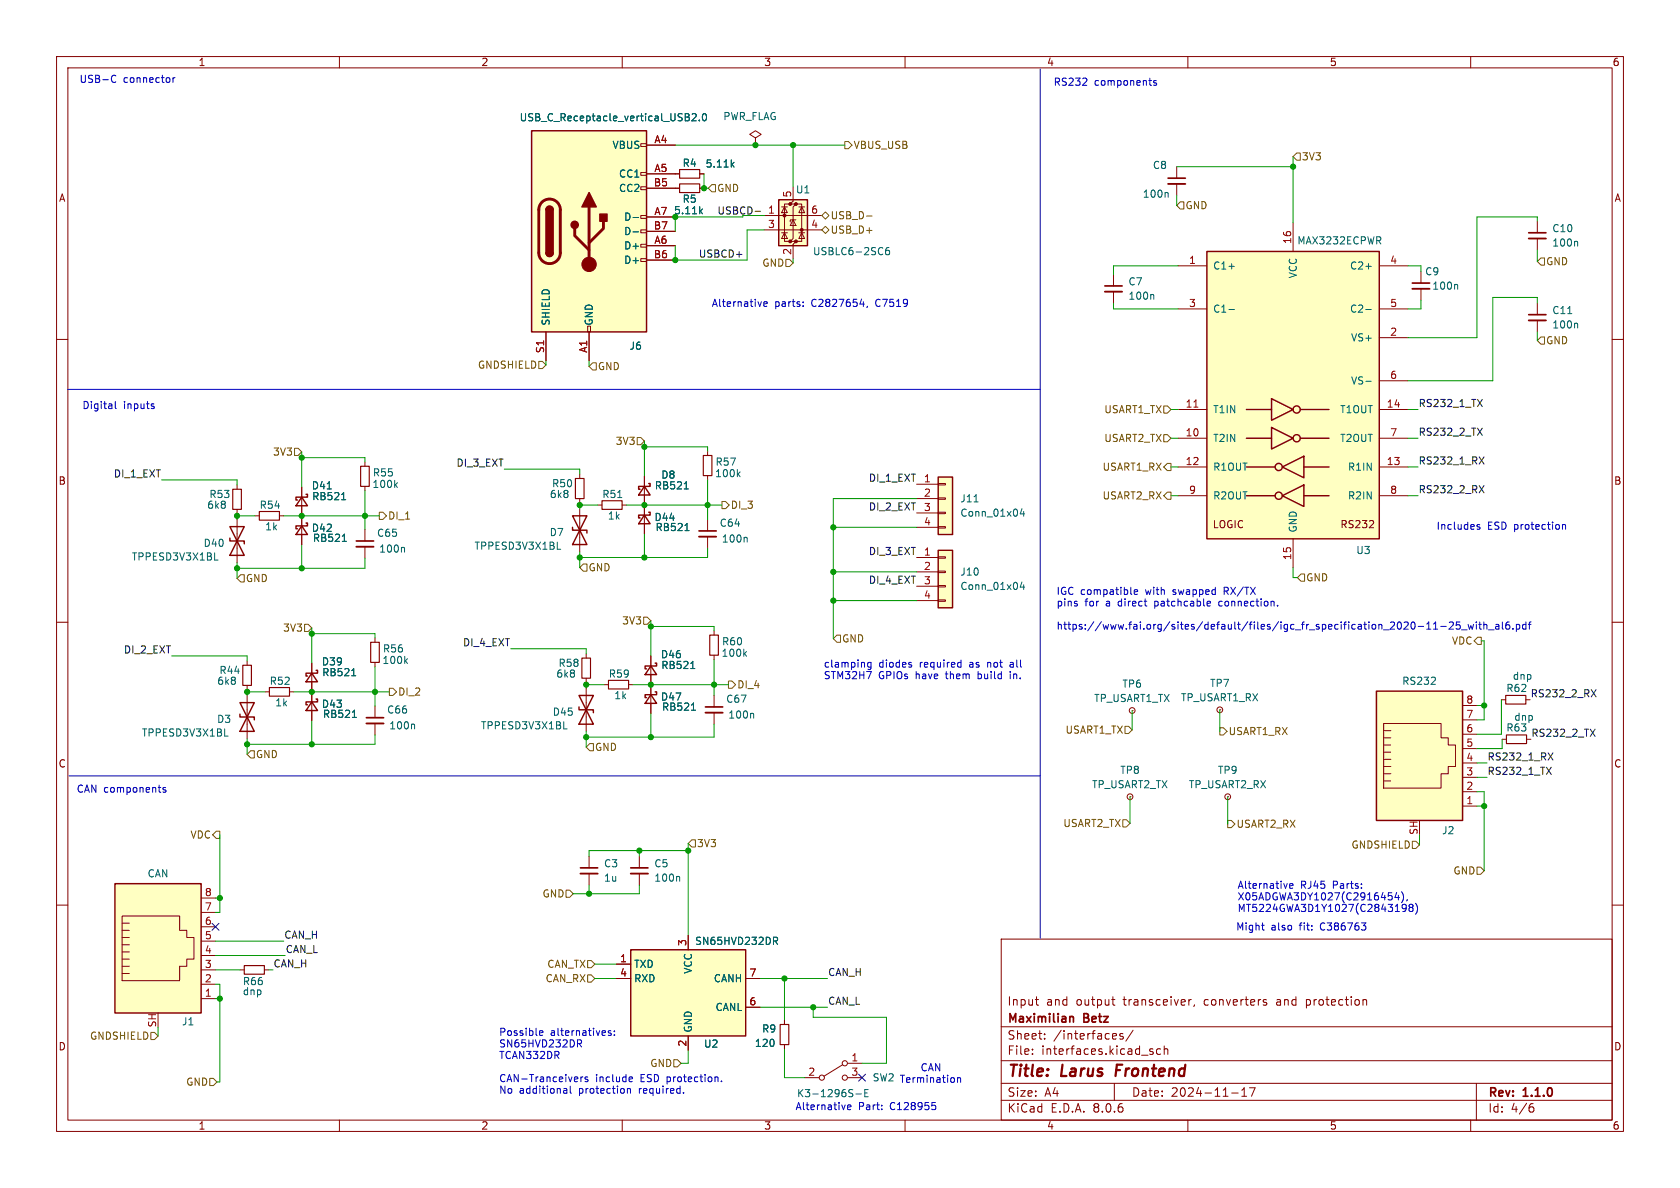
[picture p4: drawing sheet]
<svg xmlns="http://www.w3.org/2000/svg" width="297mm" height="210mm" viewBox="0 0 297 210" stroke-linecap="round" stroke-linejoin="round" font-family="sans-serif">
<g fill="none" stroke="#840000" stroke-width=".18">
<path d="M10 10h277v190h-277zM12 12h273v186h-273zM60 10v2M110 10v2M160 10v2M210 10v2M260 10v2M133.6 24.4l1-.7-1-.6-1.1 .6 1.1 .7v1.3M133.6 25.7h.1M10 60h2M285 60h2M41.9 85.7v.8"/>
<path d="M41.9 90v.8M45.1 91.2h.7M49.4 91.2h.8M64.5 93.6v2M64.5 96.6v2.1M102.5 83.8v.8M102.5 88.1v.8M105.7 89.3h.7M110 89.3h.7M10 110h2M285 110h2M200.2 125.6h.1"/>
<path d="M265.4 123.7h.8M269.7 123.7h.8M10 160h2M285 160h2M177 166h108v32h-108zM183 176.7h.6M183.3 177.6l.3 .1M196.5 176.7h.6M196.7 177.5l.4 .2M210.2 176.7v1M210.6 176.7l-.3 .1-.1 .2M211.2 177.6l-.2 .3"/>
<path d="M223.5 176.7l.4 .1M223.5 177.2l.4 .1 .1 .2-.3 .2h-.2M241.2 176.7l.3 .1 .1 .1v.8M60 198v2M110 198v2M160 198v2M177 194.5h108M177 191.5h108M177 187.5h108M177 181.5h108M182.5 186.3v.1M182.5 185.5v.1"/>
<path d="M184.7 183.6v.1M184.7 182.8v.1M197 191.5v3M197.2 182.7l.2 .4-.7 .1M197.3 183.6l-.1 .1M198.5 182.8l-.3-.1-.2 .2v.2l.5 .2v.3h-.5M200.3 182.1l-1.3 2M203.5 185.9l.3 .1 .1 .2-.2 .2h-.3M203.5 185.4l.3 .1M205.2 185.5l-.5-.1-.2 .3v.4l.1 .2h.6M205.8 185.5l.2-.1 .4 .1 .1 .9M205.8 184.9v1.5"/>
<path d="M210 198v2M217.7 193.2h1.2M219.5 193.8h.9M219.5 192.7l.5-.4v1.5M220.9 192.3h1l-.7 1.5M260 198v2M261 191.5v6.5M270.6 195.7h.3l.3 .3-.1 .5-.5 .1M271 195.1l-.4 .1"/>
<circle cx="200.2" cy="125.6" r=".51"/>
</g>
<path d="M197.5 188.2l-.3 2" fill="none" stroke="#840000" stroke-width=".4"/>
<path d="M63 95.6h3M189.2 179.8h.5l.1 .9" fill="none" stroke="#840000" stroke-width=".3"/>
<path d="M41.1 86.5h1.6v3.5h-1.6zM45.8 90.4h3.6v1.5h-3.6zM101.7 84.6h1.6v3.5h-1.6zM106.4 88.5h3.6v1.5h-3.6zM266.2 122.9h3.5v1.6h-3.5z" fill="none" stroke="#840000" stroke-width=".2"/>
<path d="M71.3 96.8l.2 .1v.7M109.2 88h.7" fill="none" stroke="#006464" stroke-width=".18"/>
<path d="M63 96.6h3" fill="none" stroke="#840000" stroke-width=".33"/>
<path d="M243.3 122.2h15.3v22.8h-15.3z" fill="#ffffc2"/>
<g fill="none" stroke="#840000" stroke-width=".18">
<path d="M53.3 86.1v5.1M215.6 125.5h.1M244.6 138h1.3M244.6 136.8h1.3M244.6 135.5h1.3M244.6 134.2h1.3M244.6 133h1.3M244.6 131.7h1.3M244.6 127.9h10.2v2.5h1.2v1.3h1.3v3.8h-1.3v1.3h-1.2v2.5h-10.2zM244.6 130.4h1.3M244.6 129.2h1.3M258.6 140h2.5"/>
<path d="M258.6 137.4h2.5M258.6 134.9h2.5M258.6 132.3h2.5M258.6 129.8h2.5M258.6 127.3h2.5M258.6 124.7h2.5M265.6 130.7h.7M269.9 130.7h.7M217 140.8h.1M258.6 142.5h2.5M42.4 171.5h.8M46.7 171.5h.8"/>
<circle cx="215.6" cy="125.5" r=".51"/>
<circle cx="217" cy="140.8" r=".51"/>
</g>
<path d="M53.3 87.9l1.1 1.5h-2.1zM54.1 87.4h.3v.5h-2.1v.5h.3M243.3 122.2h15.3v22.8h-15.3z" fill="none" stroke="#840000" stroke-width=".25"/>
<path d="M57.8 86.4h.8M60.4 88.3h.7M253.7 119.8v.4M253 121h.8" fill="none" stroke="#006464" stroke-width=".18"/>
<path d="M266.3 129.9h3.6v1.5h-3.6zM43.2 170.7h3.5v1.5h-3.5z" fill="none" stroke="#840000" stroke-width=".2"/>
<path d="M20.3 156.2h15.3v22.9h-15.3z" fill="#ffffc2"/>
<g fill="none" stroke="#840000" stroke-width=".18">
<path d="M43.7 116.8v.8M43.7 121.2v.7M43.7 122.9v7.7M35.6 158.8h2.5M199.8 140.8h.1M21.6 172.1h1.3M21.6 170.8h1.3M21.6 169.5h1.3M21.6 168.3h1.3M21.6 167h1.3M21.6 165.7h1.3M21.6 161.9h10.1v2.6h1.3v1.2h1.3v3.8h-1.3v1.3h-1.3v2.6h-10.1z"/>
<path d="M21.6 164.5h1.3M21.6 163.2h1.3M35.6 176.5h2.5M35.6 174h2.5M35.6 171.5h2.5M35.6 168.9h2.5M35.6 166.4h2.5M35.6 163.8h2.5M35.6 161.3h2.5"/>
<circle cx="199.8" cy="140.8" r=".51"/>
</g>
<path d="M42.4 126.2v.5h2.6v.6M42.4 124.2h2.6l-2.6 5.1h2.6zM20.3 156.2h15.3v22.9h-15.3z" fill="none" stroke="#840000" stroke-width=".25"/>
<path d="M42.9 117.6h1.5v3.6h-1.5z" fill="none" stroke="#840000" stroke-width=".2"/>
<path d="M39.7 130.1h.6" fill="none" stroke="#006464" stroke-width=".18"/>
<path d="M213.4 44.5h30.4v50.8h-30.4z" fill="#ffffc2"/>
<g fill="none" stroke="#840000" stroke-width=".25">
<path d="M213.4 44.5h30.4v50.8h-30.4zM220.3 77.5h4.5M220.3 72.4h4.5M224.8 75.6l3.8 1.9-3.8 1.9zM224.8 70.5l3.8 1.9-3.8 1.9zM229.9 77.5h5M229.9 72.4h5M101.2 93.2v.5h2.6v.5M101.2 91.2h2.6l-2.6 5.1h2.6zM220.3 87.6h5.1M220.3 82.6h5.1M226.7 87.6l3.8-1.9v3.8z"/>
<path d="M226.7 82.6l3.8-2v3.9zM230.5 87.6h4.4M230.5 82.6h4.4M102.4 125v.5h2.5v.5M102.4 122.9h2.5l-2.5 5.1h2.5z"/>
<circle cx="229.2" cy="77.5" r=".63"/>
<circle cx="229.2" cy="72.4" r=".63"/>
<circle cx="226.1" cy="87.6" r=".63"/>
<circle cx="226.1" cy="82.5" r=".63"/>
</g>
<g fill="none" stroke="#840000" stroke-width=".18">
<path d="M228.6 39.4v5.1M208.3 47h5.1M208.3 54.6h5.1M243.8 47h5.1M243.8 59.7h5.1M243.8 54.6h5.1M271.8 53.6v2M271.8 56.6v2.1M208.3 77.5h5.1M208.3 72.4h5.1M243.8 77.5h5.1M243.8 72.4h5.1"/>
<path d="M243.8 67.3h5.1M102.5 89.9v7.6M208.3 82.6h5.1M208.3 87.6h5.1M228.6 95.3v5M242.1 93.3h.7M242.8 92.1v.5M243.8 82.6h5.1M243.8 87.6h5.1M66.3 124.8v2.1M66.3 127.9v2M103.6 121.7v7.6"/>
<path d="M138.7 180.3v.8M138.7 184.7v.7"/>
</g>
<path d="M217.3 47.1h.9M217.3 54.7h.9M241.5 47.1h.9M241.5 54.7h.9M277.2 55.4h.7M278.7 57.1l.2 .2v.7M241.5 67.4h.9M98.5 97.1h.6M73.1 128l.2 .2v.6M99.7 128.8h.6" fill="none" stroke="#006464" stroke-width=".18"/>
<path d="M211.1 72h.7" fill="none" stroke="#a90000" stroke-width=".18"/>
<path d="M270.3 56.6h3M64.8 127.9h3" fill="none" stroke="#840000" stroke-width=".33"/>
<path d="M270.3 55.6h3M64.8 126.9h3" fill="none" stroke="#840000" stroke-width=".3"/>
<path d="M137.9 181.1h1.5v3.6h-1.5z" fill="none" stroke="#840000" stroke-width=".2"/>
<path d="M137.7 35.3h5v8.1h-5z" fill="#ffffc2"/>
<g fill="#840000" stroke="#840000" stroke-width=".18">
<circle cx="138.7" cy="38.1" r=".25"/>
<circle cx="139.7" cy="42.7" r=".25"/>
<circle cx="139.7" cy="36.1" r=".25"/>
<circle cx="140.7" cy="42.7" r=".25"/>
<circle cx="140.7" cy="36.1" r=".25"/>
<circle cx="141.7" cy="40.6" r=".25"/>
</g>
<g fill="none" stroke="#840000" stroke-width=".18">
<path d="M119.4 30.7h.7M119.4 33.3h.7M123.7 30.7h.8M123.7 33.3h.8M135.1 38.1h10.2M138.2 36.6h1M138.7 36.6l.5 1h-1zM139.7 36.1h-1v6.6h1M140.2 38.9l.5 1h-1zM140.2 33v2.6l-.5 .5h1l-.5 .5v5.6l-.5 .5h1l-.5 .5v2.5M140.7 38.9h-1v.3M140.7 36.1h1v6.6h-1"/>
<path d="M141.2 36.6h1M141.7 36.6l.5 1h-1zM135.1 40.6h10.2M138.2 41.1h1M138.7 41.1l.5 1.1h-1zM141.2 41.1h1M141.7 41.1l.5 1.1h-1zM53.3 91.2v5.1M66.3 112.8v.7M66.3 117.1v.8M106.8 121h.8M111.1 121h.8"/>
<path d="M142.2 190.5h2.6M149 188.2l-3.3 2M149.9 188h2.5M149.9 190.5h2.5"/>
<circle cx="145.3" cy="190.5" r=".46"/>
<circle cx="149.4" cy="190.5" r=".46"/>
<circle cx="149.4" cy="188" r=".46"/>
</g>
<path d="M137.7 35.3h5v8.1h-5zM53.3 93l1.1 1.5h-2.1zM54.1 92.5h.3v.5h-2.1v.5h.3" fill="none" stroke="#840000" stroke-width=".25"/>
<path d="M123.8 37.3l.4 .5M124.2 36.9l-.5 .5M129.4 29.1l.4 .4M129.8 28.7l-.5 .5M157.2 43.8h-.4a.85 .85 0 0 0 0 1.2l.4-.1 .1-.4-.3-.3-.3 .1-.2 .2M60.5 95.7h.7M71.7 116.8l.3 .5M72 116.4l-.4 .5M151.3 193.4h1M152.9 193.2h.4M153.5 192.6h-.6v1.3h.6" fill="none" stroke="#006464" stroke-width=".18"/>
<path d="M120.1 30h3.6v1.5h-3.6zM120.1 32.5h3.6v1.5h-3.6zM65.5 113.5h1.6v3.6h-1.6zM107.6 120.3h3.5v1.5h-3.5z" fill="none" stroke="#840000" stroke-width=".2"/>
<path d="M111.5 167.9h20.3v15.2h-20.3z" fill="#ffffc2"/>
<path d="M40.6 95.1v.5h2.6v.5M40.6 93.1h2.6l-2.6 5.1h2.6zM115.1 122.8l1 1.5h-2.1zM115.8 122.3h.3v.5h-2.1v.5h.3M111.5 167.9h20.3v15.2h-20.3z" fill="none" stroke="#840000" stroke-width=".25"/>
<g fill="none" stroke="#840000" stroke-width=".18">
<path d="M271.8 39.1v2M271.8 42.2v2M41.9 91.8v7.6M64.5 81.7v.7M64.5 86v.7M103.6 115.6v.7M103.6 119.9v.8M115.1 121v5.1M126.2 122.9v2.1M126.2 126v2M104.1 151.4v2M104.1 154.4v2.1"/>
<path d="M113 151.4v2M113 154.4v2.1M109 170.4h2.5M109 173h2.5M121.7 165.4v2.5M131.8 173h2.6M131.8 178.1h2.6M121.7 183.1v2.6"/>
</g>
<path d="M278.7 42.7l.2 .1v.7M37.9 99h.6M69.9 85.7l.4 .5M70.3 85.3l-.5 .5M122.2 125.5h.8M133.1 126.1l.1 .2v.6M120 154.9l.2 .2v.7M136.7 165.7h.5l.3 .2-.2 .4h-.6M137 166.3l.5 .6" fill="none" stroke="#006464" stroke-width=".18"/>
<path d="M63.8 82.4h1.5v3.6h-1.5zM102.9 116.3h1.5v3.6h-1.5z" fill="none" stroke="#840000" stroke-width=".2"/>
<path d="M270.3 42.2h3M124.7 126h3.1M102.6 154.4h3.1M111.5 154.4h3.1" fill="none" stroke="#840000" stroke-width=".33"/>
<path d="M270.3 41.1h3M124.7 125h3.1M102.6 153.4h3.1M111.5 153.4h3.1" fill="none" stroke="#840000" stroke-width=".3"/>
<path d="M165.9 97.3h2.5v10.1h-2.5z" fill="#ffffc2"/>
<path d="M162.1 98.6h3.8M165.9 98.4h1.2v.3h-1.2zM162.1 101.1h3.8M162.1 103.6h3.8M162.1 106.2h3.8M165.9 106h1.2v.3h-1.2zM165.9 103.5h1.2v.3h-1.2zM165.9 101h1.2v.2h-1.2z" fill="none" stroke="#840000" stroke-width=".18"/>
<path d="M165.9 97.3h2.5v10.1h-2.5z" fill="none" stroke="#840000" stroke-width=".25"/>
<path d="M180.7 102.9l-.3 .9h.8M181 103.4v.8" fill="none" stroke="#006464" stroke-width=".18"/>
<path d="M165.9 84.3h2.5v10.2h-2.5z" fill="#ffffc2"/>
<path d="M251.2 48v2M251.2 51.1v2M162.1 85.6h3.8M162.1 88.1h3.8M162.1 90.7h3.8M162.1 93.2h3.8M165.9 93.1h1.2v.2h-1.2zM165.9 90.6h1.2v.2h-1.2zM165.9 88h1.2v.3h-1.2zM165.9 85.5h1.2v.2h-1.2z" fill="none" stroke="#840000" stroke-width=".18"/>
<path d="M165.9 84.3h2.5v10.2h-2.5z" fill="none" stroke="#840000" stroke-width=".25"/>
<path d="M257.5 50.3l.2 .2v.6M172.2 88.7h.7M180.7 89.9l-.3 .9h.8M181 90.4v.9" fill="none" stroke="#006464" stroke-width=".18"/>
<path d="M249.7 51.1h3" fill="none" stroke="#840000" stroke-width=".33"/>
<path d="M249.7 50h3" fill="none" stroke="#840000" stroke-width=".3"/>
<path d="M94 23.1h20.3v35.6h-20.3z" fill="#ffffc2"/>
<g fill="none" stroke="#840000" stroke-width=".18">
<path d="M113.3 38.1h1v.5h-1zM113.3 33h1v.5h-1zM113.3 30.5h1v.5h-1zM113.3 25.4h1v.5h-1zM114.3 25.7h5.1M114.3 30.7h5.8M114.3 38.4h5.1M114.3 33.3h5.8M123.7 30.7h.8M123.7 33.3h.8M208 29.5v2M208 32.5v2"/>
<path d="M96.5 58.7v5.1M103.9 57.7h.5v1h-.5zM104.1 58.7v5.1M113.3 45.7h1v.5h-1zM113.3 43.2h1v.5h-1zM113.3 40.6h1v.5h-1zM114.3 43.4h5.1M114.3 46h5.1M114.3 40.9h5.1M196.8 48.5v2M196.8 51.6v2M125.1 79.8v.7"/>
<path d="M53.3 86.1v1.8M53.3 89.4v3.6M53.3 94.5v1.8M113.9 84.2v10.2M125.1 84.1v.7M125.1 91.8v2.1M125.1 94.9v2M55.1 117.2v10.2M115.1 116v6.8M126.2 111.5v.8M126.2 115.8v.8M46.9 122.3h.7"/>
<path d="M51.2 122.3h.7M115.1 124.3v1.8M109 170.4h2.5M109 173h2.5M121.7 165.4v2.5M131.8 173h2.6M131.8 178.1h2.6M121.7 183.1v2.6M138.7 180.3v.8M138.7 184.7v.7"/>
</g>
<g fill="none" stroke="#840000" stroke-width=".25">
<path d="M94 23.1h20.3v35.6h-20.3zM96.5 37.1a.64 .64 0 0 1 .7-.6 .64 .64 0 0 1 .6 .6M96.5 44.7a.64 .64 0 0 0 .7 .6 .64 .64 0 0 0 .6-.6M113.9 86l1 1.5h-2zM113.9 91.1l1 1.5h-2zM114.7 85.5h.2v.5h-2v.5h.3M114.7 90.6h.2v.5h-2v.5h.3M55.1 119l1 1.5h-2zM55.9 118.5h.2v.5h-2v.5h.3M115.1 117.7l1 1.6h-2.1zM115.8 117.2h.3v.5h-2.1v.5h.3M55.1 124.1l1 1.5h-2z"/>
<path d="M55.9 123.6h.2v.5h-2v.5h.3"/>
</g>
<path d="M95.8 35.8a1.9 1.9 0 0 1 2.1-.5 1.9 1.9 0 0 1 1.2 1.8v7.6a1.91 1.91 0 0 1-1.9 1.9 1.91 1.91 0 0 1-2-1.9l.1-7.8 .1-.6zM104.1 36.6v10.1M106.7 39.1v1.3l-2.6 2.5M101.6 40.4v1.3l2.5 2.5" fill="none" stroke="#840000" stroke-width=".51"/>
<g fill="#840000" stroke="#840000" stroke-width=".25">
<path d="M96.5 44.7h1.3a.64 .64 0 0 1-.6 .6 .64 .64 0 0 1-.7-.6z"/>
<path d="M96.5 37.1h1.3v7.6h-1.3z"/>
<path d="M96.7 36.6a.64 .64 0 0 1 .7-.1 .64 .64 0 0 1 .4 .6h-1.3z"/>
<path d="M104.1 34l1.3 2.6h-2.5z"/>
<path d="M106 37.8h1.3v1.3h-1.3z"/>
<circle cx="101.6" cy="39.8" r=".63"/>
</g>
<circle cx="104.1" cy="46.7" r="1.27" fill="#840000" stroke="#840000" stroke-width=".18"/>
<g fill="none" stroke="#006464" stroke-width=".18">
<path d="M111.9 38.4h1M121.6 20.7l.3 .2-.1 .3-.2 .2M121.7 20.1l.1 .2-.1 .3M122.4 20.2l.4-.1 .3 .3-.8 1h.8M123.6 21.2v.2M123.8 37.3l.4 .5M124.2 36.9l-.5 .5M124.3 20.2l.2-.1a.68 .68 0 0 1 .4 .6 .68 .68 0 0 1-.4 .7l-.2-.2-.1-.3zM129.4 29.1l.4 .4M129.8 28.7l-.5 .5M206.3 34l.2 .2v.7M111.9 41h1"/>
<path d="M203.8 52.1l.2 .1v.7M57.8 86.4h.8M60.4 88.3h.7M60.5 95.7h.7M121 86.4h.7M121.1 93.8h.7M130.5 83.8l.3 .5M130.8 83.4l-.4 .5M131.9 95l.2 .2v.6M62.2 119.5h.7M122.1 118.2h.7M131.6 115.5l.4 .5"/>
<path d="M132 115.2l-.5 .5M62.3 126.8h.7M122.2 125.5h.8M136.7 165.7h.5l.3 .2-.2 .4h-.6M137 166.3l.5 .6"/>
</g>
<path d="M124.3 80.5h1.6v3.6h-1.6zM125.5 112.3h1.5v3.5h-1.5zM47.6 121.5h3.6v1.6h-3.6z" fill="none" stroke="#840000" stroke-width=".2"/>
<path d="M206.5 32.5h3M195.3 51.6h3.1M123.6 94.9h3" fill="none" stroke="#840000" stroke-width=".33"/>
<path d="M206.5 31.5h3M195.3 50.5h3.1M123.6 93.9h3" fill="none" stroke="#840000" stroke-width=".3"/>
<g fill="none" stroke="#725600" stroke-width=".18">
<path d="M125.9 32.6h.6v1.3h-.6l-.7-.6zM145.3 38.1l.6-.6 .7 .6-.7 .6zM149.4 25h.6l.6 .7-.6 .6h-.6zM153.2 38.2h1M208.7 35.7h.6v1.3h-.6l-.7-.7zM229.2 27.1h.7v1.2h-.7l-.6-.6zM138.9 45.8h.7l.6 .7-.6 .6h-.7zM145.3 40.6l.6-.6 .7 .6-.7 .7zM272.4 45.6h.6v1.3h-.6l-.6-.7zM272.4 59.6h.6v1.2h-.6l-.6-.6zM52.1 79.2h.6l.6 .7-.6 .6h-.6zM95.2 63.9h.7l.6 .6-.6 .7h-.7z"/>
<path d="M104.8 64.1h.6v1.3h-.6l-.7-.6zM112.6 77.3h.7l.6 .7-.6 .6h-.7zM205.7 76.8h.7l.6 .7-.6 .6h-.7zM205.7 71.8h.7l.6 .6-.6 .6h-.7zM67.1 90.6h.6l.6 .6-.6 .6h-.6zM103.1 99.7h.7v1.3h-.7l-.6-.7zM127.6 88.6h.7l.6 .7-.6 .6h-.7zM206.4 81.9h.6v1.3h-.6l-.7-.6zM206.4 87h.6v1.3h-.6l-.7-.7zM42.5 101.6h.7v1.3h-.7l-.6-.7zM53.8 110.4h.7l.6 .6-.6 .6h-.7zM113.8 109.1h.6l.7 .6-.7 .7h-.6z"/>
<path d="M148 112.3h.6v1.2h-.6l-.7-.6zM230 101.5h.6v1.2h-.6l-.6-.6zM261.2 112.6h.7v1.3h-.7l-.6-.6zM44.3 132.7h.7v1.3h-.7l-.6-.6zM68.8 121.7h.7l.6 .6-.6 .6h-.7zM104.3 131.4h.6v1.3h-.6l-.7-.6zM128.8 120.4h.6l.6 .6-.6 .7h-.6zM198.9 128.4h.6l.7 .6-.7 .7h-.6zM215.6 128.7h.7l.6 .6-.6 .6h-.7zM38.2 146.9h.7v1.3h-.7l-.6-.6zM100.1 157.4h.6l.6 .6-.6 .6h-.6zM122.3 148.5h.6v1.2h-.6l-.6-.6z"/>
<path d="M198.5 144.9h.6l.7 .6-.7 .7h-.6zM217 145h.7l.6 .7-.6 .6h-.7zM249.7 148.7h.6l.7 .7-.7 .6h-.6zM261.1 153.3h.6l.7 .6-.7 .7h-.6zM103.9 172.3h.6l.7 .7-.7 .6h-.6zM103.9 169.8h.6l.7 .6-.7 .7h-.6zM26.7 182.5h.6l.6 .6-.6 .7h-.6zM37.1 190.6h.6l.7 .7-.7 .6h-.6zM119.1 187.3h.7l.6 .7-.6 .6h-.7z"/>
</g>
<g fill="none" stroke="#0f0f0f" stroke-width=".18">
<path d="M133.5 37.4h1M261.2 70.6l.8 1.3M261.2 75.7l.8 1.3M262 70.6l-.8 1.3M262 75.7l-.8 1.3M261.5 85.8l.8 1.3M261.5 80.8l.8 1.2M262.3 85.8l-.8 1.3M262.3 80.8l-.8 1.2M273.4 135.6l.8 1.3M273.7 133.1l.8 1.3M274.2 135.6l-.8 1.3"/>
<path d="M274.5 133.1l-.8 1.3M281.1 128.9l.9 1.3M281.3 121.9l.9 1.3M282 128.9l-.9 1.3M282.2 121.9l-.9 1.3"/>
</g>
<g fill="none" stroke="#0000c2" stroke-width=".18">
<path d="M19.9 13.4l.3-.1 .3 .1M20.5 14.5l-.3 .1-.3-.1M30.6 13.7v.9M30.9 13.7l-.3 .3M183.9 12.2v153.7M191.4 15.1h.7M192.1 13.9v.5M204.4 14.3l-.3-.1-.2 .2 .1 .2 .4 .1v.3h-.5M135 53.8l.6-.2v-.2l-.4-.1-.2 .2 .1 .6h.5M142 54.1v.1M142 53.4v.1M152 53.8h.8"/>
<path d="M153.4 54.1l-.2 .3M11.9 68.8h172M20.4 71v1l.2 .2M26.9 71.8l.3 .1 .1 .1-.2 .2h-.2M26.9 71.4h.3M261.6 92.8l-.3-.1-.2 .2 .1 .2 .4 .1v.3h-.5M276.2 92.8l.2-.1 .3 .1 .1 .8M276.2 92.7v.9M154 117.2l-.4-.1-.2 .2 .1 .6h.5M154 117.1l-.1 1.1M161.1 117.6v.3M169.5 117.1l.4 .1"/>
<path d="M169.9 117.9h-.4M169.9 116.7v1.2M178.6 118.7v.1M178.6 119.1v.9M178.7 117.1l-.1 .1M178.7 117.5l-.2 .1 .2 .3M200.5 104.7l.6-.2v-.2l-.4-.1-.2 .2 .1 .6h.5M213.6 106.3h.3l.1 .3-.6 .1M213.9 107.1h-.3M215.7 106.3l-.2 .2v.4l.2 .2M225.9 107v.1M250.7 110.7h1"/>
<path d="M252.2 111.2h.8M252.2 110.3l.4-.4v1.3M253.4 111.2h.8M253.4 110.3l.4-.4v1.3M254.7 110.7h1M256.2 110.1l.5-.2 .2 .4-.7 .9h.7M258.1 109.9h-.6l-.1 .7 .2-.2 .4 .1 .2 .2-.1 .4-.2 .1-.5-.1M258.4 111.3h1M259.5 110.4l.3 .8 .2-.6 .3 .6 .2-.8M261 109.9v.2M261 110.4v.8M261.4 110.4h.5"/>
<path d="M261.6 109.9v1.1l.3 .2M262.3 110.5l.2-.1h.3l.1 .8M262.3 109.9v1.3M263.2 111.3h.9M264.4 110.4h.5l.1 .8M265 110.7h-.4l-.2 .2 .2 .3h.4M265.6 109.9v1.1l.2 .2M266.8 109.9l-.4 .1a.86 .86 0 0 0 0 1.2l.5-.1v-.4l-.2-.3h-.3l-.2 .3M267.5 111.1v.1M268.1 110.4h.3l.3 .2-.1 .6h-.5M268.1 110.4v1.2M269.8 110.4h-.4l-.2 .2 .1 .6h.5"/>
<path d="M269.8 109.9v1.3M270.2 110.4h.5M270.7 109.9l-.3 .2v1.1M12.2 137.2h171.7M29.3 139.3l-.3-.1-.2 .2 .1 .2 .4 .1v.3h-.5M228 156.6l.6-.1-.1-.2-.3-.1-.2 .2v.6h.5M246.9 157.8l-.3 .9h.8M247.2 158.2v.9M247.8 157.6a1.46 1.46 0 0 1 0 2M248.8 159l-.1 .3M250.2 159.7a1.46 1.46 0 0 1 0 1.9M223 163.6h.5"/>
<path d="M223.3 164.4h.2M240.7 163.1h.8l-.5 .5M241.4 163.7v.6M248.6 160.4l-.2 .2h-.3l-.2-.2 .1-.5h.4l.1 .1a.84 .84 0 0 1-.3 1.1h-.2M249.3 160.4l-.2-.2 .2-.3h.3l.2 .2-.2 .3M249.3 160.4l-.2 .2v.3l.2 .2h.3l.2-.2v-.4l-.2-.1M249.3 160.4h.3M95.4 182.6l.6-.1-.1-.2-.3-.1-.2 .2v.6h.5M99.8 192.4l.4 .1v.8M100.2 193.2l-.4 .1M100.2 192.7l-.4 .1M100.8 192v1.1l.2 .2"/>
<path d="M102.4 184.5l.4 .6M102.6 183.8l.2 .3v.3l-.7 .1M102.7 190.4v.8M103.1 190.4l-.4 .2M103.9 190.4h-.3l-.2 .2 .1 .1 .4 .2v.3h-.5M108 182.3l-.3-.1-.2 .2 .1 .2 .4 .1v.3h-.5M108.6 182.9v.1M108.6 182.3v.1M110.9 192.5l.2-.1 .3 .1 .1 .8M110.9 192.4v.9M111.4 190.4h.4v.3l-.6 .1M111.8 191.2h-.4"/>
<path d="M120.8 193.1v.2M126.8 190.4l.1 .2v.6M127.5 191.1v.1M149.8 195.7l.6-.1v-.2l-.4-.1-.2 .2 .1 .6h.5M164.8 194.9h.6M164.9 195.4h.3l.2 .2-.1 .5-.4 .1M169.3 190.5v.8M169.3 190.6l.2-.1 .3 .1v.7"/>
</g>
<g fill="none" stroke="#009600" stroke-width=".18">
<path d="M119.4 25.7h30M124.5 30.7v2.6h.7M131.3 38.4h-11.9v2.5M131.3 38.1h3.8M140.2 25.7v7.3M208 29.5h20.6M208 34.5v1.8M228.6 27.7v11.7M271.8 39.1v-.7h-10.7v21.3h-12.2M135.1 40.6h-3v5.4h-12.7v-2.6M140.2 45.7v.8M196.8 53.6v1h11.5"/>
<path d="M208.3 47h-11.5v1.5M248.9 47h2.3v1M251.2 53.1v1.5h-2.3M271.8 44.2v2M271.8 53.6v-1h-7.9v14.7h-15M271.8 58.7v1.5M53.3 79.9v6.2M96.5 63.8v.7M104.1 63.8v1M113.9 78v6.2M113.9 79h11.2v.8M207 72.4h1.3"/>
<path d="M207 77.5h1.3M248.9 72.4h1.8M248.9 77.5h1.8M28.6 84.8h13.3v.9M41.9 91.2h3.2M41.9 90.8v1M41.9 99.4v2.8M50.2 91.2h16.9M53.3 80.9h11.2v.8M53.3 96.3v4.2M64.5 98.7v1.8h-22.6M64.5 86.7v6.9"/>
<path d="M89.2 82.9h13.3v.9M102.5 89.3h3.2M102.5 88.9v1M102.5 97.5v2.8M110.7 89.3h16.9M113.9 94.4v4.2M125.1 84.8v7M125.1 96.9v1.7h-22.6M147.3 93.2h14.8M162.1 88.1h-14.8v24.8M207 82.6h1.3M207 87.6h1.3"/>
<path d="M248.9 82.6h1.8M248.9 87.6h1.8M30.4 116h13.3v.8M55.1 111v6.2M55.1 112h11.2v.8M66.3 117.9v6.9M90.3 114.7h13.3v.9M115.1 110.7h11.1v.8M115.1 109.7v6.3M126.2 116.6v6.3M147.3 101.1h14.8M147.3 106.2h14.8"/>
<path d="M228.6 100.3v1.8h.8M261.9 113.3h.5v14h-1.3M43.7 121.9v1M43.7 130.6v2.8M43.7 122.3h3.2M51.9 122.3h16.9M55.1 127.4v4.2M66.3 129.9v1.7h-22.6M103.6 120.7v1M103.6 129.3v2.8M103.6 121h3.2M111.9 121h16.9"/>
<path d="M115.1 126.1v4.2M126.2 128v2.3h-22.6M200.2 125.6v3.4M215.6 125.5v3.8M261.1 134.9h1.8M261.1 140h1.3v13.9M261.1 124.7h1.3M261.1 137.4h1.8M265.4 123.7v6.1h-4.3M265.6 130.7v1.6h-4.5M38.1 158.8h.8M38.9 147.6v13.7h-.8"/>
<path d="M104.1 156.5v1.5M113 156.5v1.5h-11.7M113 150.4v1M121.7 150.4h-17.6v1M121.7 149.1v16.3M199.8 140.8v4.7M217 140.8v4.9M251 147.6v1.8M261.1 142.5h1.3M38.1 174h.8v17.3h-.5M38.1 171.5h4.3M38.1 176.5h.8"/>
<path d="M38.1 166.4h12.1M38.1 168.9h12.3M47.5 171.5h.8M105.2 170.4h3.8M105.2 173h3.8M134.4 173h11.9M134.4 178.1h11.9M138.7 173v7.3M143.8 178.1v1.7h12.9v8.2h-4.3M27.9 181.6v1.5M121.7 185.7v2.3h-1.3M138.7 185.4v5.1h3.5"/>
</g>
<path d="M37.5 163.2l1.2 1.2M38.7 163.2l-1.2 1.2M151.8 189.9l1.2 1.2M153 189.9l-1.2 1.2" fill="none" stroke="#000084" stroke-width=".18"/>
<g fill="#009600" stroke="#009600" stroke-width=".18">
<circle cx="121.7" cy="150.4" r=".46"/>
<circle cx="113" cy="150.4" r=".46"/>
<circle cx="55.1" cy="112" r=".46"/>
<circle cx="55.1" cy="122.3" r=".46"/>
<circle cx="43.7" cy="131.6" r=".46"/>
<circle cx="55.1" cy="131.6" r=".46"/>
<circle cx="66.3" cy="122.3" r=".46"/>
<circle cx="43.7" cy="122.3" r=".46"/>
<circle cx="38.9" cy="158.8" r=".46"/>
<circle cx="38.9" cy="176.5" r=".46"/>
<circle cx="53.3" cy="91.2" r=".46"/>
<circle cx="64.5" cy="91.2" r=".46"/>
<circle cx="53.3" cy="100.5" r=".46"/>
<circle cx="102.5" cy="89.3" r=".46"/>
<circle cx="53.3" cy="80.9" r=".46"/>
<circle cx="41.9" cy="91.2" r=".46"/>
<circle cx="41.9" cy="100.5" r=".46"/>
<circle cx="143.8" cy="178.1" r=".46"/>
<circle cx="104.1" cy="158" r=".46"/>
<circle cx="138.7" cy="173" r=".46"/>
<circle cx="103.6" cy="121" r=".46"/>
<circle cx="103.6" cy="130.3" r=".46"/>
<circle cx="115.1" cy="110.7" r=".46"/>
<circle cx="125.1" cy="89.3" r=".46"/>
<circle cx="113.9" cy="89.3" r=".46"/>
<circle cx="115.1" cy="130.3" r=".46"/>
<circle cx="115.1" cy="121" r=".46"/>
<circle cx="102.5" cy="98.6" r=".46"/>
<circle cx="113.9" cy="98.6" r=".46"/>
<circle cx="228.6" cy="29.5" r=".46"/>
<circle cx="124.5" cy="33.3" r=".46"/>
<circle cx="119.4" cy="46" r=".46"/>
<circle cx="140.2" cy="25.7" r=".46"/>
<circle cx="133.6" cy="25.7" r=".46"/>
<circle cx="119.4" cy="38.4" r=".46"/>
<circle cx="262.4" cy="124.7" r=".46"/>
<circle cx="262.4" cy="142.5" r=".46"/>
<circle cx="147.3" cy="106.2" r=".46"/>
<circle cx="147.3" cy="101.1" r=".46"/>
<circle cx="147.3" cy="93.2" r=".46"/>
<circle cx="113.9" cy="79" r=".46"/>
<circle cx="126.2" cy="121" r=".46"/>
</g>
<g font-size="2.8" fill="#840000">
<text x="178" y="190.9">Title:</text>
<text x="187.7" y="190.9">Larus</text>
<text x="198.1" y="190.9">Frontend</text>
</g>
<g font-size="2.1" fill="#840000">
<text x="178" y="178">Input</text>
<text x="184.9" y="178">and</text>
<text x="190.3" y="178">output</text>
<text x="198.8" y="178">transceiver,</text>
<text x="213.1" y="178">converters</text>
<text x="226.1" y="178">and</text>
<text x="231.4" y="178">protection</text>
<text x="178" y="184">Sheet:</text>
<text x="178" y="181.2">Maximilian</text>
<text x="186.2" y="184">/interfaces/</text>
<text x="191.7" y="181.2">Betz</text>
<text x="178" y="186.7">File:</text>
<text x="184.1" y="186.7">interfaces.kicad_sch</text>
<text x="178" y="196.9">KiCad</text>
<text x="178" y="194.1">Size:</text>
<text x="184.7" y="194.1">A4</text>
<text x="185.7" y="196.9">E.D.A.</text>
<text x="193.3" y="196.9">8.0.6</text>
<text x="200" y="194.1">Date:</text>
<text x="207" y="194.1">2024-11-17</text>
<text x="263" y="194.3">Rev:</text>
<text x="263" y="196.9">Id:</text>
<text x="267.1" y="196.9">4/6</text>
<text x="269.4" y="194.3">1.1.0</text>
</g>
<g font-size="1.8" fill="#840000">
<text x="35" y="11.9">1</text>
<text x="85" y="11.9">2</text>
<text x="135" y="11.9">3</text>
<text x="185" y="11.9">4</text>
<text x="235" y="11.9">5</text>
<text x="285" y="11.9">6</text>
<text x="10.3" y="35.9">A</text>
<text x="285.3" y="35.9">A</text>
<text x="10.3" y="85.9">B</text>
<text x="285.3" y="85.9">B</text>
<text x="214.3" y="93.6">LOGIC</text>
<text x="236.9" y="93.6">RS232</text>
<text x="10.3" y="135.9">C</text>
<text x="285.3" y="135.9">C</text>
<text x="10.3" y="185.9">D</text>
<text x="285.3" y="185.9">D</text>
<text x="35" y="199.9">1</text>
<text x="85" y="199.9">2</text>
<text x="135" y="199.9">3</text>
<text x="185" y="199.9">4</text>
<text x="235" y="199.9">5</text>
<text x="285" y="199.9">6</text>
</g>
<g font-size="1.8" fill="#0000c2">
<text x="14" y="14.7">USB-C</text>
<text x="21.8" y="14.7">connector</text>
<text x="186.2" y="15.2">RS232</text>
<text x="193.5" y="15.2">components</text>
<text x="125.7" y="54.5">Alternative</text>
<text x="136.9" y="54.5">parts:</text>
<text x="143.6" y="54.5">C2827654,</text>
<text x="155.1" y="54.5">C7519</text>
<text x="14.5" y="72.4">Digital</text>
<text x="21.8" y="72.4">inputs</text>
<text x="253.9" y="93.7">Includes</text>
<text x="263" y="93.7">ESD protection</text>
<text x="186.7" y="105.2">IGC compatible</text>
<text x="186.7" y="107.3">pins</text>
<text x="191.8" y="107.3">for</text>
<text x="195.6" y="107.3">a</text>
<text x="197.9" y="107.3">direct</text>
<text x="202.6" y="105.2">with</text>
<text x="204.6" y="107.3">patchcable</text>
<text x="207.6" y="105.2">swapped</text>
<text x="216.1" y="107.3">connection.</text>
<text x="216.8" y="105.2">RX/TX</text>
<text x="186.7" y="111.4">https://www.fai.org/sites/default/files/igc_fr_specification_2020-11-25_with_al6.pdf</text>
<text x="145.5" y="118.1">clamping</text>
<text x="155.4" y="118.1">diodes</text>
<text x="162.7" y="118.1">required</text>
<text x="171.7" y="118.1">as</text>
<text x="175" y="118.1">not</text>
<text x="179.2" y="118.1">all</text>
<text x="145.5" y="120.1">STM32H7</text>
<text x="155.3" y="120.1">GPIOs</text>
<text x="162" y="120.1">have</text>
<text x="167.5" y="120.1">them</text>
<text x="173.3" y="120.1">build</text>
<text x="179.2" y="120.1">in.</text>
<text x="13.5" y="140.2">CAN components</text>
<text x="218.7" y="157.2">Alternative</text>
<text x="218.7" y="159.2">X05ADGWA3DY1027(C2916454),</text>
<text x="218.7" y="161.3">MT5224GWA3D1Y1027(C2843198)</text>
<text x="229.9" y="157.2">RJ45</text>
<text x="235.7" y="157.2">Parts:</text>
<text x="218.4" y="164.7">Might</text>
<text x="224.7" y="164.7">also</text>
<text x="229.9" y="164.7">fit:</text>
<text x="233.7" y="164.7">C386763</text>
<text x="88.1" y="183.2">Possible</text>
<text x="88.1" y="185.2">SN65HVD232DR</text>
<text x="97.3" y="183.2">alternatives:</text>
<text x="88.1" y="187.3">TCAN332DR</text>
<text x="88.1" y="191.4">CAN-Tranceivers</text>
<text x="105.3" y="191.4">include</text>
<text x="113.3" y="191.4">ESD protection.</text>
<text x="154.2" y="191.4">SW2 Termination</text>
<text x="162.6" y="189.6">CAN</text>
<text x="88.1" y="193.4">No</text>
<text x="91.8" y="193.4">additional</text>
<text x="102.5" y="193.4">protection</text>
<text x="113.2" y="193.4">required.</text>
<text x="140.5" y="196.4">Alternative</text>
<text x="151.8" y="196.4">Part:</text>
<text x="157.5" y="196.4">C128955</text>
</g>
<g font-size="1.8" fill="#006464">
<text x="91.8" y="21.6">USB_C_Receptacle_vertical_USB2.0</text>
<text x="127.8" y="21.4">PWR_FLAG</text>
<text x="108.2" y="26.5">VBUS</text>
<text x="120.6" y="29.7">R4</text>
<text x="124.6" y="29.8">5.11k</text>
<text x="109.3" y="31.6">CC1</text>
<text x="109.3" y="34.1">CC2</text>
<text x="140.6" y="34.4">U1</text>
<text x="201.9" y="35.2">100n</text>
<text x="203.7" y="30.1">C8</text>
<text x="110.2" y="39.2">D-</text>
<text x="110.2" y="41.8">D-</text>
<text x="119.1" y="38.1">5.11k</text>
<text x="120.6" y="36">R5</text>
<text x="274.3" y="41.2">C10</text>
<text x="110.2" y="44.3">D+</text>
<text x="110.2" y="46.8">D+</text>
<text x="143.6" y="45.3">USBLC6-2SC6</text>
<text x="214.4" y="47.9">C1+</text>
<text x="229.3" y="43.4">MAX3232ECPWR</text>
<text x="238.6" y="47.9">C2+</text>
<text x="274.3" y="43.8">100n</text>
<text x="199.4" y="50.6">C7</text>
<text x="199.4" y="53.2">100n</text>
<text x="229.5" y="49.3" transform="rotate(-90 229.5 49.3)">VCC</text>
<text x="251.9" y="48.9">C9</text>
<text x="253.1" y="51.4">100n</text>
<text x="97.4" y="57.7" transform="rotate(-90 97.4 57.7)">SHIELD</text>
<text x="105" y="57.7" transform="rotate(-90 105 57.7)">GND</text>
<text x="214.4" y="55.5">C1-</text>
<text x="238.6" y="55.5">C2-</text>
<text x="274.3" y="55.7">C11</text>
<text x="274.3" y="58.3">100n</text>
<text x="111.2" y="62">J6</text>
<text x="238.8" y="60.6">VS+</text>
<text x="238.8" y="68.2">VS-</text>
<text x="214.4" y="73.3">T1IN</text>
<text x="236.8" y="73.3">T1OUT</text>
<text x="126.4" y="82.5">R57</text>
<text x="214.4" y="78.3">T2IN</text>
<text x="214.4" y="83.4">R1OUT</text>
<text x="236.8" y="78.3">T2OUT</text>
<text x="238.2" y="83.4">R1IN</text>
<text x="36.9" y="88.2">R53</text>
<text x="55" y="86.7">D41</text>
<text x="55.1" y="88.6">RB521</text>
<text x="65.7" y="86.5">100k</text>
<text x="65.8" y="84.4">R55</text>
<text x="97.1" y="88.2">6k8</text>
<text x="97.5" y="86.3">R50</text>
<text x="106.4" y="88.2">R51</text>
<text x="115.7" y="86.7">RB521</text>
<text x="116.8" y="84.8">D8</text>
<text x="126.3" y="84.6">100k</text>
<text x="169.7" y="89">J11</text>
<text x="214.4" y="88.5">R2OUT</text>
<text x="238.2" y="88.5">R2IN</text>
<text x="36.5" y="90.1">6k8</text>
<text x="45.8" y="90.1">R54</text>
<text x="46.8" y="94">1k</text>
<text x="55" y="94.2">D42</text>
<text x="55.2" y="96">RB521</text>
<text x="66.6" y="95.1">C65</text>
<text x="97.1" y="95">D7</text>
<text x="107.4" y="92">1k</text>
<text x="115.6" y="92.3">D44</text>
<text x="115.8" y="94.1">RB521</text>
<text x="127.1" y="93.3">C64</text>
<text x="169.7" y="91.5">Conn_01x04</text>
<text x="229.5" y="94.2" transform="rotate(-90 229.5 94.2)">GND</text>
<text x="23.2" y="99.3">TPPESD3V3X1BL</text>
<text x="35.9" y="96.9">D40</text>
<text x="66.9" y="97.9">100n</text>
<text x="83.8" y="97.4">TPPESD3V3X1BL</text>
<text x="127.5" y="96.1">100n</text>
<text x="169.7" y="102">J10</text>
<text x="239.7" y="98.1">U3</text>
<text x="169.7" y="104.5">Conn_01x04</text>
<text x="38.7" y="119.4">R44</text>
<text x="56.8" y="117.8">D39</text>
<text x="56.9" y="119.7">RB521</text>
<text x="67.5" y="117.6">100k</text>
<text x="67.6" y="115.5">R56</text>
<text x="98.3" y="120">6k8</text>
<text x="98.6" y="118.1">R58</text>
<text x="107.5" y="120">R59</text>
<text x="116.7" y="116.6">D46</text>
<text x="116.8" y="118.5">RB521</text>
<text x="127.5" y="116.3">100k</text>
<text x="127.5" y="114.3">R60</text>
<text x="38.3" y="121.3">6k8</text>
<text x="47.6" y="121.3">R52</text>
<text x="48.6" y="125.1">1k</text>
<text x="56.8" y="125.3">D43</text>
<text x="108.5" y="123.8">1k</text>
<text x="116.7" y="124.1">D47</text>
<text x="116.9" y="125.8">RB521</text>
<text x="128.3" y="124.4">C67</text>
<text x="193.3" y="124.3">TP_USART1_TX</text>
<text x="198.3" y="121.8">TP6</text>
<text x="208.7" y="124.2">TP_USART1_RX</text>
<text x="213.8" y="121.6">TP7</text>
<text x="247.8" y="121.3">RS232</text>
<text x="266.2" y="122.5">R62</text>
<text x="267.3" y="120.4">dnp</text>
<text x="25" y="130.4">TPPESD3V3X1BL</text>
<text x="38.3" y="128">D3</text>
<text x="57" y="127.1">RB521</text>
<text x="68.3" y="126.3">C66</text>
<text x="68.7" y="129.1">100n</text>
<text x="84.9" y="129.1">TPPESD3V3X1BL</text>
<text x="97.6" y="126.7">D45</text>
<text x="128.7" y="127.2">100n</text>
<text x="266.2" y="129.5">R63</text>
<text x="267.6" y="127.6">dnp</text>
<text x="197.9" y="137">TP8</text>
<text x="215.2" y="137">TP9</text>
<text x="193" y="139.5">TP_USART2_TX</text>
<text x="210.1" y="139.5">TP_USART2_RX</text>
<text x="254.8" y="147.7">J2</text>
<text x="26" y="155.3">CAN</text>
<text x="106.7" y="153.5">C3</text>
<text x="115.6" y="153.5">C5</text>
<text x="106.7" y="156.1">1u</text>
<text x="115.6" y="156.1">100n</text>
<text x="122.8" y="167.2">SN65HVD232DR</text>
<text x="112" y="171.3">TXD</text>
<text x="112" y="173.8">RXD</text>
<text x="122.5" y="172.2" transform="rotate(-90 122.5 172.2)">VCC</text>
<text x="126.1" y="173.8">CANH</text>
<text x="42.8" y="176.1">dnp</text>
<text x="42.8" y="174.3">R66</text>
<text x="126.4" y="178.9">CANL</text>
<text x="32.1" y="181.5">J1</text>
<text x="122.5" y="182.6" transform="rotate(-90 122.5 182.6)">GND</text>
<text x="124.4" y="185.4">U2</text>
<text x="133.4" y="185.3">120</text>
<text x="134.6" y="182.7">R9</text>
<text x="140.8" y="194.2">K3-1296S-E</text>
</g>
<g font-size="1.8" fill="#a90000">
<text x="115.6" y="25.4">A4</text>
<text x="115.5" y="33">B5</text>
<text x="115.6" y="30.5">A5</text>
<text x="140" y="35" transform="rotate(-90 140 35)">5</text>
<text x="115.5" y="40.6">B7</text>
<text x="115.6" y="38.1">A7</text>
<text x="135.7" y="37.8">1</text>
<text x="135.7" y="40.4">3</text>
<text x="143.3" y="40.4">4</text>
<text x="143.3" y="37.8">6</text>
<text x="115.5" y="45.7">B6</text>
<text x="115.6" y="43.2">A6</text>
<text x="140" y="45.2" transform="rotate(-90 140 45.2)">2</text>
<text x="210.1" y="46.7">1</text>
<text x="228.3" y="43.2" transform="rotate(-90 228.3 43.2)">16</text>
<text x="245.7" y="46.7">4</text>
<text x="210.1" y="54.4">3</text>
<text x="245.7" y="59.4">2</text>
<text x="245.7" y="54.4">5</text>
<text x="96.3" y="62.5" transform="rotate(-90 96.3 62.5)">S1</text>
<text x="103.9" y="62.5" transform="rotate(-90 103.9 62.5)">A1</text>
<text x="245.7" y="67.1">6</text>
<text x="209.5" y="77.2">10</text>
<text x="209.5" y="72.1">11</text>
<text x="245.1" y="72.1">14</text>
<text x="245.7" y="77.2">7</text>
<text x="209.5" y="82.3">12</text>
<text x="245.1" y="82.3">13</text>
<text x="163.3" y="85.3">1</text>
<text x="163.3" y="87.9">2</text>
<text x="210.1" y="87.4">9</text>
<text x="245.7" y="87.4">8</text>
<text x="163.3" y="90.4">3</text>
<text x="163.3" y="93">4</text>
<text x="163.3" y="98.3">1</text>
<text x="163.3" y="100.8">2</text>
<text x="228.3" y="99.1" transform="rotate(-90 228.3 99.1)">15</text>
<text x="163.3" y="103.4">3</text>
<text x="163.3" y="105.9">4</text>
<text x="259.1" y="124.5">8</text>
<text x="259.1" y="129.5">6</text>
<text x="259.1" y="127">7</text>
<text x="259.1" y="137.2">3</text>
<text x="259.1" y="134.6">4</text>
<text x="259.1" y="132.1">5</text>
<text x="259.1" y="142.2">1</text>
<text x="259.1" y="139.7">2</text>
<text x="250.7" y="147.7" transform="rotate(-90 250.7 147.7)">SH</text>
<text x="36.1" y="161">7</text>
<text x="36.1" y="158.5">8</text>
<text x="36.1" y="166.1">5</text>
<text x="36.1" y="163.6">6</text>
<text x="121.4" y="167.3" transform="rotate(-90 121.4 167.3)">3</text>
<text x="36.1" y="173.7">2</text>
<text x="36.1" y="171.2">3</text>
<text x="36.1" y="168.7">4</text>
<text x="109.5" y="170.2">1</text>
<text x="109.5" y="172.7">4</text>
<text x="132.4" y="172.7">7</text>
<text x="36.1" y="176.3">1</text>
<text x="132.4" y="177.8">6</text>
<text x="27.7" y="181.7" transform="rotate(-90 27.7 181.7)">SH</text>
<text x="121.4" y="185.1" transform="rotate(-90 121.4 185.1)">2</text>
<text x="142.8" y="190.2">2</text>
<text x="150.4" y="187.7">1</text>
<text x="150.4" y="190.2">3</text>
</g>
<g font-size="1.8" fill="#725600">
<text x="150.8" y="26.5">VBUS_USB</text>
<text x="230.1" y="28.5">3V3</text>
<text x="126.7" y="34.1">GND</text>
<text x="146.7" y="39">USB_D-</text>
<text x="146.7" y="41.5">USB_D+</text>
<text x="209.5" y="37.2">GND</text>
<text x="134.7" y="47.3">GND</text>
<text x="273.2" y="47.1">GND</text>
<text x="84.4" y="65.4">GNDSHIELD</text>
<text x="105.6" y="65.6">GND</text>
<text x="273.2" y="61.1">GND</text>
<text x="195.1" y="73.3">USART1_TX</text>
<text x="48.2" y="80.7">3V3</text>
<text x="108.7" y="78.8">3V3</text>
<text x="194.8" y="83.4">USART1_RX</text>
<text x="195.1" y="78.3">USART2_TX</text>
<text x="194.8" y="88.5">USART2_RX</text>
<text x="68.5" y="92">DI_1</text>
<text x="129.1" y="90.1">DI_3</text>
<text x="103.9" y="101.2">GND</text>
<text x="43.4" y="103.1">GND</text>
<text x="230.8" y="103">GND</text>
<text x="49.9" y="111.9">3V3</text>
<text x="109.9" y="110.6">3V3</text>
<text x="148.8" y="113.8">GND</text>
<text x="256.6" y="114.1">VDC</text>
<text x="70.3" y="123.2">DI_2</text>
<text x="130.2" y="121.9">DI_4</text>
<text x="188.3" y="129.9">USART1_TX</text>
<text x="217.1" y="130.1">USART1_RX</text>
<text x="45.1" y="134.2">GND</text>
<text x="105.1" y="132.9">GND</text>
<text x="33.6" y="148.4">VDC</text>
<text x="123.1" y="150">3V3</text>
<text x="187.9" y="146.4">USART2_TX</text>
<text x="218.5" y="146.5">USART2_RX</text>
<text x="238.8" y="150.2">GNDSHIELD</text>
<text x="256.8" y="154.8">GND</text>
<text x="95.8" y="158.9">GND</text>
<text x="96.4" y="173.8">CAN_RX</text>
<text x="96.7" y="171.3">CAN_TX</text>
<text x="15.8" y="184">GNDSHIELD</text>
<text x="114.9" y="188.8">GND</text>
<text x="32.8" y="192.1">GND</text>
</g>
<text font-size="1.8" fill="#009600" x="126.7" y="38">USBCD-</text>
<g font-size="1.8" fill="#0f0f0f">
<text x="123.4" y="45.6">USBCD+</text>
<text x="250.7" y="72">RS232_1_TX</text>
<text x="250.7" y="77.1">RS232_2_TX</text>
<text x="80.6" y="82.6">DI_3_EXT</text>
<text x="250.7" y="82.2">RS232_1_RX</text>
<text x="20" y="84.5">DI_1_EXT</text>
<text x="153.5" y="85.2">DI_1_EXT</text>
<text x="250.7" y="87.3">RS232_2_RX</text>
<text x="153.5" y="90.3">DI_2_EXT</text>
<text x="153.5" y="98.2">DI_3_EXT</text>
<text x="153.5" y="103.3">DI_4_EXT</text>
<text x="21.8" y="115.6">DI_2_EXT</text>
<text x="81.7" y="114.3">DI_4_EXT</text>
<text x="270.5" y="123.3">RS232_2_RX</text>
<text x="270.6" y="130.3">RS232_2_TX</text>
<text x="262.9" y="137.1">RS232_1_TX</text>
<text x="262.9" y="134.5">RS232_1_RX</text>
<text x="50.2" y="166">CAN_H</text>
<text x="48.3" y="171.1">CAN_H</text>
<text x="50.4" y="168.6">CAN_L</text>
<text x="146.3" y="172.6">CAN_H</text>
<text x="146.3" y="177.7">CAN_L</text>
</g>
</svg>
